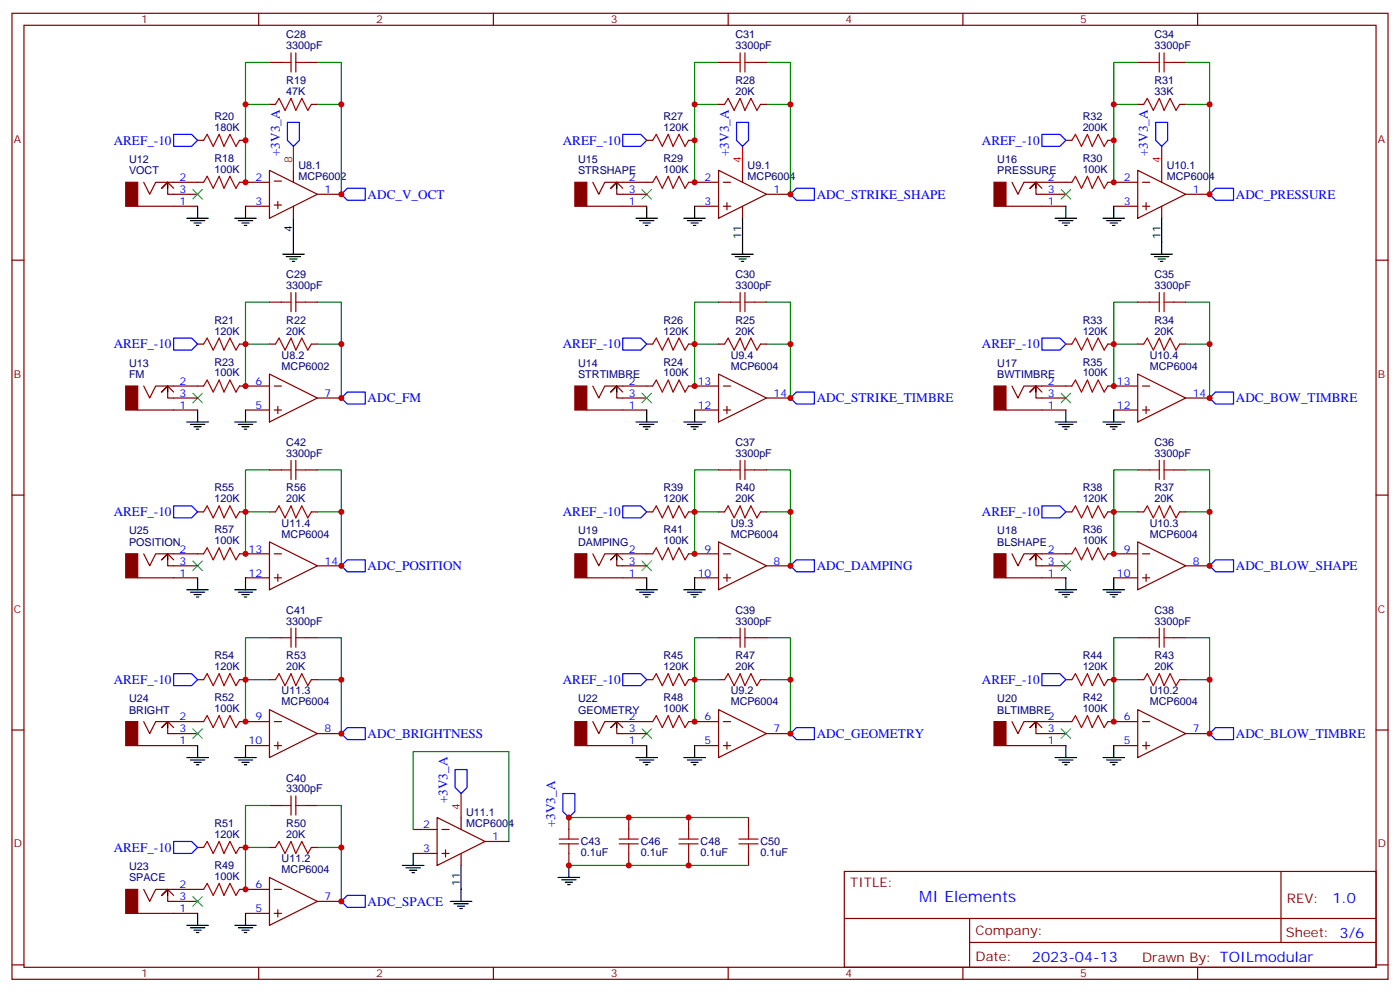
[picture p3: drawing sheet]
<svg xmlns="http://www.w3.org/2000/svg" width="412mm" height="292mm" viewBox="0 0 412 292" stroke-linecap="round" stroke-linejoin="round" font-family="sans-serif">
<g fill="none" stroke="#870000" stroke-width=".35">
<path d="M3.5 3.9h405.4v284.4h-405.4zM7.1 7.4h398.2v277.3h-398.2zM76.2 3.9v3.5M79.4 18.4h3.5M90 18.4h3.5M145.3 3.9v3.5M211.7 18.4h3.5M214.5 3.9v3.5M222.2 18.4h3.6M283.6 3.9v3.5M335.1 18.4h3.6M345.7 18.4h3.5"/>
<path d="M352.8 3.9v3.5M79.4 30.7h1.7M91.7 30.7h1.8M211.7 30.7h1.7M224 30.7h1.8M335.1 30.7h1.8M347.5 30.7h1.7M42.3 53.7l1.8 3.5 1.8-3.5h14.1M51.2 55.4l-1.8-1.7-1.8 1.7 1.8-1.7v3.5h8.8M58.2 41.3h1.8M70.6 53.7h8.8M70.6 41.3h1.7"/>
<path d="M79.4 50.1l14.1 7.1-14.1 7zM80.8 53.3h2.1M81.8 59.3v2.1M86.4 50.1v3.6M93.5 57.2h7M174.6 53.7l1.8 3.5 1.8-3.5h14.1M183.4 55.4l-1.7-1.7-1.8 1.7 1.8-1.7v3.5h8.8M190.5 41.3h1.8M202.8 53.7h8.9M202.8 41.3h1.8M211.7 50.1l14.1 7.1-14.1 7zM213.1 53.7h2.1"/>
<path d="M214.1 59.7v2.1M218.7 50.1v3.6M225.8 57.2h7M298.1 53.7l1.8 3.5 1.7-3.5h14.1M306.9 55.4l-1.7-1.7-1.8 1.7 1.8-1.7v3.5h8.8M314 41.3h1.7M326.3 53.7h8.8M326.3 41.3h1.8M335.1 50.1l14.1 7.1-14.1 7zM336.5 53.7h2.2M337.6 59.7v2.1M342.2 50.1v3.6"/>
<path d="M349.2 57.2h7.1M3.5 76.6h3.6M40.6 60.7h17.6M72.3 60.7h7.1M80.8 60.4h2.1M86.4 60.7v3.5M172.9 60.7h17.6M204.6 60.7h7.1M213.1 60.7h2.1M218.7 60.7v3.5M296.3 60.7h17.7M328.1 60.7h7"/>
<path d="M336.5 60.7h2.2M342.2 60.7v3.5M405.3 76.6h3.6M79.4 88.9h3.5M90 88.9h3.5M211.7 88.9h3.5M222.2 88.9h3.6M335.1 88.9h3.6M345.7 88.9h3.5M42.3 113.6l1.8 3.6 1.8-3.6h14.1M51.2 115.4l-1.8-1.8-1.8 1.8 1.8-1.8v3.6h8.8M58.2 101.3h1.8"/>
<path d="M70.6 113.6h8.8M70.6 101.3h1.7M79.4 110.1l14.1 7.1-14.1 7zM79.4 101.3h1.7M80.8 113.6h2.1M81.8 119.6v2.1M91.7 101.3h1.8M93.5 117.2h7M174.6 113.6l1.8 3.6 1.8-3.6h14.1M183.4 115.4l-1.7-1.8-1.8 1.8 1.8-1.8v3.6h8.8M190.5 101.3h1.8M202.8 113.6h8.9"/>
<path d="M202.8 101.3h1.8M211.7 110.1l14.1 7.1-14.1 7zM211.7 101.3h1.7M213.1 113.6h2.1M214.1 119.6v2.1M224 101.3h1.8M225.8 117.2h7M298.1 113.6l1.8 3.6 1.7-3.6h14.1M306.9 115.4l-1.7-1.8-1.8 1.8 1.8-1.8v3.6h8.8M314 101.3h1.7M326.3 113.6h8.8M326.3 101.3h1.8"/>
<path d="M335.1 110.1l14.1 7.1-14.1 7zM335.1 101.3h1.8M336.5 113.6h2.2M337.6 119.6v2.1M347.5 101.3h1.7M349.2 117.2h7.1M40.6 120.7h17.6M72.3 120.7h7.1M79.4 138.3h3.5M80.8 120.7h2.1M90 138.3h3.5M172.9 120.7h17.6"/>
<path d="M204.6 120.7h7.1M211.7 138.3h3.5M213.1 120.7h2.1M222.2 138.3h3.6M296.3 120.7h17.7M328.1 120.7h7M335.1 138.3h3.6M336.5 120.7h2.2M345.7 138.3h3.5M3.5 145.7h3.6M58.2 150.7h1.8M70.6 150.7h1.7"/>
<path d="M79.4 159.5l14.1 7-14.1 7.1zM79.4 150.7h1.7M91.7 150.7h1.8M190.5 150.7h1.8M202.8 150.7h1.8M211.7 159.5l14.1 7-14.1 7.1zM211.7 150.7h1.7M224 150.7h1.8M314 150.7h1.7M326.3 150.7h1.8M335.1 159.5l14.1 7-14.1 7.1zM335.1 150.7h1.8"/>
<path d="M347.5 150.7h1.7M405.3 145.7h3.6M40.6 170.1h17.6M42.3 163l1.8 3.5 1.8-3.5h14.1M51.2 164.8l-1.8-1.8-1.8 1.8 1.8-1.8v3.5h8.8M70.6 163h8.8M72.3 170.1h7.1M80.8 163h2.1M80.8 170.1h2.1M81.8 169v2.1M93.5 166.5h7M172.9 170.1h17.6"/>
<path d="M174.6 163l1.8 3.5 1.8-3.5h14.1M183.4 164.8l-1.7-1.8-1.8 1.8 1.8-1.8v3.5h8.8M202.8 163h8.9M204.6 170.1h7.1M213.1 163h2.1M213.1 170.1h2.1M214.1 169v2.1M225.8 166.5h7M296.3 170.1h17.7M298.1 163l1.8 3.5 1.7-3.5h14.1M306.9 164.8l-1.7-1.8-1.8 1.8 1.8-1.8v3.5h8.8M326.3 163h8.8"/>
<path d="M328.1 170.1h7M336.5 163h2.2M336.5 170.1h2.2M337.6 169v2.1M349.2 166.5h7.1M79.4 187.7h3.5M90 187.7h3.5M211.7 187.7h3.5M222.2 187.7h3.6M335.1 187.7h3.6M345.7 187.7h3.5M3.5 214.9h3.6"/>
<path d="M40.6 219.5h17.6M42.3 212.4l1.8 3.5 1.8-3.5h14.1M51.2 214.2l-1.8-1.8-1.8 1.8 1.8-1.8v3.5h8.8M58.2 200.1h1.8M70.6 212.4h8.8M70.6 200.1h1.7M72.3 219.5h7.1M79.4 208.9l14.1 7-14.1 7.1zM79.4 200.1h1.7M80.8 212.4h2.1M80.8 219.5h2.1M81.8 218.4v2.1"/>
<path d="M91.7 200.1h1.8M93.5 215.9h7M172.9 219.5h17.6M174.6 212.4l1.8 3.5 1.8-3.5h14.1M183.4 214.2l-1.7-1.8-1.8 1.8 1.8-1.8v3.5h8.8M190.5 200.1h1.8M202.8 212.4h8.9M202.8 200.1h1.8M204.6 219.5h7.1M211.7 208.9l14.1 7-14.1 7.1zM211.7 200.1h1.7M213.1 212.4h2.1"/>
<path d="M213.1 219.5h2.1M214.1 218.4v2.1M224 200.1h1.8M225.8 215.9h7M296.3 219.5h17.7M298.1 212.4l1.8 3.5 1.7-3.5h14.1M306.9 214.2l-1.7-1.8-1.8 1.8 1.8-1.8v3.5h8.8M314 200.1h1.7M326.3 212.4h8.8M326.3 200.1h1.8M328.1 219.5h7M335.1 208.9l14.1 7-14.1 7.1z"/>
<path d="M335.1 200.1h1.8M336.5 212.4h2.2M336.5 219.5h2.2M337.6 218.4v2.1M347.5 200.1h1.7M349.2 215.9h7.1M405.3 214.9h3.6M79.4 237.1h3.5M90 237.1h3.5M58.2 249.4h1.8M70.6 249.4h1.7M79.4 258.3l14.1 7-14.1 7.1z"/>
<path d="M79.4 249.4h1.7M91.7 249.4h1.8M121.7 244.2h7.1M121.7 251.2h7.1M128.8 240.6l14.1 7.1-14.1 7zM130.2 244.2h2.1M130.2 251.2h2.1M131.2 250.2v2.1M135.8 240.6v3.6M135.8 251.2v3.5M142.9 247.7h7M167.6 240.6v3.6"/>
<path d="M167.6 251.2v3.5M185.2 240.6v3.6M185.2 251.2v3.5M202.8 240.6v3.6M202.8 251.2v3.5M220.5 240.6v3.6M220.5 251.2v3.5M248.7 256.5h156.6v28.2h-156.6zM377.3 256.5v20.9M40.6 268.9h17.6M42.3 261.8l1.8 3.5 1.8-3.5h14.1M51.2 263.6l-1.8-1.8-1.8 1.8 1.8-1.8v3.5h8.8"/>
<path d="M70.6 261.8h8.8M72.3 268.9h7.1M80.8 261.8h2.1M80.8 268.9h2.1M81.8 267.8v2.1M93.5 265.3h7M248.7 270.4h156.5M285.6 277.4h119.6M285.6 270.4v14.1M3.5 284h3.6M76.2 284.7v3.6M145.3 284.7v3.6"/>
<path d="M214.5 284.7v3.6M283.6 284.7v3.6M352.8 284.7v3.6M405.3 284h3.6"/>
</g>
<g fill="none" stroke="#000" stroke-width=".35">
<path d="M49.4 53.7v1.7M181.7 53.7v1.7M305.2 53.7v1.7M55 64.2h6.4M56.1 64.9h4.2M57.1 65.7h2.2M57.9 66.4h.7M58.2 60.7v3.5M69.1 64.2h6.4M70.2 64.9h4.2M71.3 65.7h2.1M72 66.4h.7"/>
<path d="M72.3 60.7v3.5M83.3 74.8h6.3M84.3 75.5h4.2M85.4 76.2h2.1M86.1 76.9h.7M86.4 64.2v10.6M187.3 64.2h6.4M188.4 64.9h4.2M189.4 65.7h2.2M190.1 66.4h.8M190.5 60.7v3.5M201.4 64.2h6.4"/>
<path d="M202.5 64.9h4.2M203.6 65.7h2.1M204.3 66.4h.7M204.6 60.7v3.5M215.5 74.8h6.4M216.6 75.5h4.2M217.7 76.2h2.1M218.4 76.9h.7M218.7 64.2v10.6M310.8 64.2h6.3M311.9 64.9h4.2M312.9 65.7h2.1"/>
<path d="M313.6 66.4h.7M314 60.7v3.5M324.9 64.2h6.4M326 64.9h4.2M327 65.7h2.1M327.7 66.4h.7M328.1 60.7v3.5M339 74.8h6.4M340.1 75.5h4.2M341.1 76.2h2.2M341.8 76.9h.7M342.2 64.2v10.6"/>
<path d="M49.4 113.6v1.8M181.7 113.6v1.8M305.2 113.6v1.8M55 124.2h6.4M56.1 124.9h4.2M57.1 125.6h2.2M57.9 126.3h.7M58.2 120.7v3.5M69.1 124.2h6.4M70.2 124.9h4.2M71.3 125.6h2.1M72 126.3h.7"/>
<path d="M72.3 120.7v3.5M187.3 124.2h6.4M188.4 124.9h4.2M189.4 125.6h2.2M190.1 126.3h.8M190.5 120.7v3.5M201.4 124.2h6.4M202.5 124.9h4.2M203.6 125.6h2.1M204.3 126.3h.7M204.6 120.7v3.5M310.8 124.2h6.3"/>
<path d="M311.9 124.9h4.2M312.9 125.6h2.1M313.6 126.3h.7M314 120.7v3.5M324.9 124.2h6.4M326 124.9h4.2M327 125.6h2.1M327.7 126.3h.7M328.1 120.7v3.5M49.4 163v1.8M55 173.6h6.4M56.1 174.3h4.2"/>
<path d="M57.1 175h2.2M57.9 175.7h.7M58.2 170.1v3.5M69.1 173.6h6.4M70.2 174.3h4.2M71.3 175h2.1M72 175.7h.7M72.3 170.1v3.5M181.7 163v1.8M187.3 173.6h6.4M188.4 174.3h4.2M189.4 175h2.2"/>
<path d="M190.1 175.7h.8M190.5 170.1v3.5M201.4 173.6h6.4M202.5 174.3h4.2M203.6 175h2.1M204.3 175.7h.7M204.6 170.1v3.5M305.2 163v1.8M310.8 173.6h6.3M311.9 174.3h4.2M312.9 175h2.1M313.6 175.7h.7"/>
<path d="M314 170.1v3.5M324.9 173.6h6.4M326 174.3h4.2M327 175h2.1M327.7 175.7h.7M328.1 170.1v3.5M49.4 212.4v1.8M58.2 219.5v3.5M72.3 219.5v3.5M181.7 212.4v1.8M190.5 219.5v3.5M204.6 219.5v3.5"/>
<path d="M305.2 212.4v1.8M314 219.5v3.5M328.1 219.5v3.5M55 223h6.4M56.1 223.7h4.2M57.1 224.4h2.2M57.9 225.1h.7M69.1 223h6.4M70.2 223.7h4.2M71.3 224.4h2.1M72 225.1h.7M187.3 223h6.4"/>
<path d="M188.4 223.7h4.2M189.4 224.4h2.2M190.1 225.1h.8M201.4 223h6.4M202.5 223.7h4.2M203.6 224.4h2.1M204.3 225.1h.7M310.8 223h6.3M311.9 223.7h4.2M312.9 224.4h2.1M313.6 225.1h.7M324.9 223h6.4"/>
<path d="M326 223.7h4.2M327 224.4h2.1M327.7 225.1h.7M118.5 254.7h6.4M119.6 255.4h4.2M120.6 256.2h2.2M121.4 256.9h.7M121.7 251.2v3.5M135.8 254.7v10.6M164.4 258.3h6.3M165.5 259h4.2M166.5 259.7h2.1"/>
<path d="M167.6 254.7v3.6M49.4 261.8v1.8M55 272.4h6.4M56.1 273.1h4.2M57.1 273.8h2.2M57.9 274.5h.7M58.2 268.9v3.5M69.1 272.4h6.4M70.2 273.1h4.2M71.3 273.8h2.1M72 274.5h.7M72.3 268.9v3.5"/>
<path d="M132.6 265.3h6.4M133.7 266h4.2M134.8 266.7h2.1M135.5 267.4h.7M167.2 260.4h.7"/>
</g>
<path d="M86.4 43.1v7M218.7 43.1v7M342.2 43.1v7M135.8 233.6v7" fill="none" stroke="#f00" stroke-width=".35"/>
<g fill="#870000" stroke="#870000" stroke-width=".35">
<path d="M37 53.7h3.6v7h-3.6z"/>
<path d="M37 113.6h3.6v7.1h-3.6z"/>
<path d="M169.3 113.6h3.6v7.1h-3.6z"/>
<path d="M169.3 53.7h3.6v7h-3.6z"/>
<path d="M292.8 53.7h3.5v7h-3.5z"/>
<path d="M292.8 113.6h3.5v7.1h-3.5z"/>
<path d="M292.8 163h3.5v7.1h-3.5z"/>
<path d="M169.3 163h3.6v7.1h-3.6z"/>
<path d="M292.8 212.4h3.5v7.1h-3.5z"/>
<path d="M169.3 212.4h3.6v7.1h-3.6z"/>
<path d="M37 261.8h3.6v7.1h-3.6z"/>
<path d="M37 212.4h3.6v7.1h-3.6z"/>
<path d="M37 163h3.6v7.1h-3.6z"/>
</g>
<g fill="none" stroke="#a10000" stroke-width=".35">
<path d="M82.9 18.4h2.8M85.7 15.6v5.6M87.1 15.6v5.6M87.1 18.4h2.9M215.2 18.4h2.8M218 15.6v5.6M219.4 18.4h2.8M219.4 15.6v5.6M338.7 18.4h2.8M341.5 15.6v5.6M342.9 18.4h2.8M342.9 15.6v5.6"/>
<path d="M81.1 30.7l1.1-1.7 1.8 3.5 1.7-3.5 1.4 3.5 1.8-3.5 1.8 3.5 1-1.8M213.4 30.7l1.1-1.7 1.8 3.5 1.7-3.5 1.4 3.5 1.8-3.5 1.8 3.5 1-1.8M336.9 30.7l1.1-1.7 1.7 3.5 1.8-3.5 1.4 3.5 1.8-3.5 1.7 3.5 1.1-1.8M60 53.7l1-1.8 1.8 3.5 1.8-3.5 1.4 3.5 1.7-3.5 1.8 3.5 1.1-1.7M60 41.3l1-1.8 1.8 3.6 1.8-3.6 1.4 3.6 1.7-3.6 1.8 3.6 1.1-1.8M192.3 41.3l1-1.8 1.8 3.6 1.7-3.6 1.5 3.6 1.7-3.6 1.8 3.6 1-1.8M192.3 53.7l1-1.8 1.8 3.5 1.7-3.5 1.5 3.5 1.7-3.5 1.8 3.5 1-1.7M315.7 53.7l1.1-1.8 1.8 3.5 1.7-3.5 1.4 3.5 1.8-3.5 1.8 3.5 1-1.7M315.7 41.3l1.1-1.8 1.8 3.6 1.7-3.6 1.4 3.6 1.8-3.6 1.8 3.6 1-1.8M82.9 88.9h2.8M85.7 86.1v5.7M87.1 86.1v5.7"/>
<path d="M87.1 88.9h2.9M215.2 88.9h2.8M218 86.1v5.7M219.4 88.9h2.8M219.4 86.1v5.7M338.7 88.9h2.8M341.5 86.1v5.7M342.9 88.9h2.8M342.9 86.1v5.7M60 101.3l1-1.8 1.8 3.5 1.8-3.5 1.4 3.5 1.7-3.5 1.8 3.5 1.1-1.7M60 113.6l1-1.7 1.8 3.5 1.8-3.5 1.4 3.5 1.7-3.5 1.8 3.5 1.1-1.8M81.1 101.3l1.1-1.8 1.8 3.5 1.7-3.5 1.4 3.5 1.8-3.5 1.8 3.5 1-1.7"/>
<path d="M192.3 113.6l1-1.7 1.8 3.5 1.7-3.5 1.5 3.5 1.7-3.5 1.8 3.5 1-1.8M192.3 101.3l1-1.8 1.8 3.5 1.7-3.5 1.5 3.5 1.7-3.5 1.8 3.5 1-1.7M213.4 101.3l1.1-1.8 1.8 3.5 1.7-3.5 1.4 3.5 1.8-3.5 1.8 3.5 1-1.7M315.7 101.3l1.1-1.8 1.8 3.5 1.7-3.5 1.4 3.5 1.8-3.5 1.8 3.5 1-1.7M315.7 113.6l1.1-1.7 1.8 3.5 1.7-3.5 1.4 3.5 1.8-3.5 1.8 3.5 1-1.8M336.9 101.3l1.1-1.8 1.7 3.5 1.8-3.5 1.4 3.5 1.8-3.5 1.7 3.5 1.1-1.7M82.9 138.3h2.8M85.7 135.5v5.6M87.1 135.5v5.6M87.1 138.3h2.9M215.2 138.3h2.8M218 135.5v5.6"/>
<path d="M219.4 135.5v5.6M219.4 138.3h2.8M338.7 138.3h2.8M341.5 135.5v5.6M342.9 135.5v5.6M342.9 138.3h2.8M60 150.7l1-1.8 1.8 3.5 1.8-3.5 1.4 3.5 1.7-3.5 1.8 3.5 1.1-1.7M81.1 150.7l1.1-1.8 1.8 3.5 1.7-3.5 1.4 3.5 1.8-3.5 1.8 3.5 1-1.7M192.3 150.7l1-1.8 1.8 3.5 1.7-3.5 1.5 3.5 1.7-3.5 1.8 3.5 1-1.7M213.4 150.7l1.1-1.8 1.8 3.5 1.7-3.5 1.4 3.5 1.8-3.5 1.8 3.5 1-1.7M315.7 150.7l1.1-1.8 1.8 3.5 1.7-3.5 1.4 3.5 1.8-3.5 1.8 3.5 1-1.7M336.9 150.7l1.1-1.8 1.7 3.5 1.8-3.5 1.4 3.5 1.8-3.5 1.7 3.5 1.1-1.7"/>
<path d="M60 163l1-1.7 1.8 3.5 1.8-3.5 1.4 3.5 1.7-3.5 1.8 3.5 1.1-1.8M192.3 163l1-1.7 1.8 3.5 1.7-3.5 1.5 3.5 1.7-3.5 1.8 3.5 1-1.8M315.7 163l1.1-1.7 1.8 3.5 1.7-3.5 1.4 3.5 1.8-3.5 1.8 3.5 1-1.8M82.9 187.7h2.8M85.7 184.9v5.6M87.1 184.9v5.6M87.1 187.7h2.9M215.2 187.7h2.8M218 184.9v5.6M219.4 184.9v5.6M219.4 187.7h2.8M338.7 187.7h2.8"/>
<path d="M341.5 184.9v5.6M342.9 184.9v5.6M342.9 187.7h2.8M60 212.4l1-1.8 1.8 3.6 1.8-3.6 1.4 3.6 1.7-3.6 1.8 3.6 1.1-1.8M60 200.1l1-1.8 1.8 3.5 1.8-3.5 1.4 3.5 1.7-3.5 1.8 3.5 1.1-1.7M81.1 200.1l1.1-1.8 1.8 3.5 1.7-3.5 1.4 3.5 1.8-3.5 1.8 3.5 1-1.7M192.3 200.1l1-1.8 1.8 3.5 1.7-3.5 1.5 3.5 1.7-3.5 1.8 3.5 1-1.7M192.3 212.4l1-1.8 1.8 3.6 1.7-3.6 1.5 3.6 1.7-3.6 1.8 3.6 1-1.8M213.4 200.1l1.1-1.8 1.8 3.5 1.7-3.5 1.4 3.5 1.8-3.5 1.8 3.5 1-1.7M315.7 212.4l1.1-1.8 1.8 3.6 1.7-3.6 1.4 3.6 1.8-3.6 1.8 3.6 1-1.8M315.7 200.1l1.1-1.8 1.8 3.5 1.7-3.5 1.4 3.5 1.8-3.5 1.8 3.5 1-1.7M336.9 200.1l1.1-1.8 1.7 3.5 1.8-3.5 1.4 3.5 1.8-3.5 1.7 3.5 1.1-1.7"/>
<path d="M82.9 237.1h2.8M85.7 234.3v5.6M87.1 234.3v5.6M87.1 237.1h2.9M60 249.4l1-1.7 1.8 3.5 1.8-3.5 1.4 3.5 1.7-3.5 1.8 3.5 1.1-1.8M81.1 249.4l1.1-1.7 1.8 3.5 1.7-3.5 1.4 3.5 1.8-3.5 1.8 3.5 1-1.8M164.7 248.4h5.7M164.7 247h5.7M167.6 244.2v2.8M167.6 248.4v2.8M182.4 248.4h5.6M182.4 247h5.6"/>
<path d="M185.2 244.2v2.8M185.2 248.4v2.8M200 248.4h5.7M200 247h5.7M202.8 244.2v2.8M202.8 248.4v2.8M217.7 248.4h5.6M217.7 247h5.6M220.5 244.2v2.8M220.5 248.4v2.8M60 261.8l1-1.8 1.8 3.6 1.8-3.6 1.4 3.6 1.7-3.6 1.8 3.6 1.1-1.8"/>
</g>
<g fill="none" stroke="#3c3" stroke-width=".35">
<path d="M56.8 55.8l2.8 2.8M59.6 55.8l-2.8 2.8M189.1 55.8l2.8 2.8M191.9 55.8l-2.8 2.8M312.6 55.8l2.8 2.8M315.4 55.8l-2.8 2.8M56.8 115.7l2.8 2.9M59.6 115.7l-2.8 2.9M189.1 115.7l2.8 2.9M191.9 115.7l-2.8 2.9M312.6 115.7l2.8 2.9M315.4 115.7l-2.8 2.9"/>
<path d="M56.8 165.1l2.8 2.9M59.6 165.1l-2.8 2.9M189.1 165.1l2.8 2.9M191.9 165.1l-2.8 2.9M312.6 165.1l2.8 2.9M315.4 165.1l-2.8 2.9M56.8 214.5l2.8 2.8M59.6 214.5l-2.8 2.8M189.1 214.5l2.8 2.8M191.9 214.5l-2.8 2.8M312.6 214.5l2.8 2.8M315.4 214.5l-2.8 2.8"/>
<path d="M56.8 263.9l2.8 2.8M59.6 263.9l-2.8 2.8"/>
</g>
<g fill="none" stroke="#00f" stroke-width=".35">
<path d="M51.2 39.5h5.2l1.8 1.8-1.8 1.8h-5.2zM84.7 36h3.5v5.3l-1.8 1.8-1.7-1.8zM183.4 39.5h5.3l1.8 1.8-1.8 1.8h-5.3zM217 36h3.5v5.3l-1.8 1.8-1.7-1.8zM306.9 39.5h5.3l1.8 1.8-1.8 1.8h-5.3zM340.4 36h3.6v5.3l-1.8 1.8-1.8-1.8zM100.5 57.2l1.8-1.8h5.3v3.5h-5.3zM232.8 57.2l1.8-1.8h5.3v3.5h-5.3zM358.1 55.4h5.3v3.5h-5.3l-1.8-1.7zM51.2 99.5h5.2l1.8 1.8-1.8 1.7h-5.2zM183.4 99.5h5.3l1.8 1.8-1.8 1.7h-5.3zM306.9 99.5h5.3l1.8 1.8-1.8 1.7h-5.3z"/>
<path d="M100.5 117.2l1.8-1.8h5.3v3.5h-5.3zM232.8 117.2l1.8-1.8h5.3v3.5h-5.3zM356.3 117.2l1.8-1.8h5.3v3.5h-5.3zM51.2 148.9h5.2l1.8 1.8-1.8 1.7h-5.2zM183.4 148.9h5.3l1.8 1.8-1.8 1.7h-5.3zM306.9 148.9h5.3l1.8 1.8-1.8 1.7h-5.3zM100.5 166.5l1.8-1.7h5.3v3.5h-5.3zM234.6 164.8h5.3v3.5h-5.3l-1.8-1.8zM358.1 164.8h5.3v3.5h-5.3l-1.8-1.8zM51.2 198.3h5.2l1.8 1.8-1.8 1.7h-5.2zM183.4 198.3h5.3l1.8 1.8-1.8 1.7h-5.3zM306.9 198.3h5.3l1.8 1.8-1.8 1.7h-5.3z"/>
<path d="M100.5 215.9l1.8-1.7h5.3v3.5h-5.3zM232.8 215.9l1.8-1.7h5.3v3.5h-5.3zM358.1 214.2h5.3v3.5h-5.3l-1.8-1.8zM134.1 226.5h3.5v5.3l-1.8 1.8-1.7-1.8zM165.8 233.6h3.5v5.3l-1.7 1.7-1.8-1.7zM51.2 247.7h5.2l1.8 1.7-1.8 1.8h-5.2zM102.3 263.6h5.3v3.5h-5.3l-1.8-1.8z"/>
</g>
<g fill="none" stroke="#008700" stroke-width=".35">
<path d="M79.4 18.4h-7.1v35.3M93.5 18.4h7v38.8M211.7 18.4h-7.1v35.3M225.8 18.4h7v38.8M335.1 18.4h-7v35.3M349.2 18.4h7.1v38.8M72.3 30.7h7.1M93.5 30.7h7M204.6 30.7h7.1M225.8 30.7h7M328.1 30.7h7M349.2 30.7h7.1"/>
<path d="M79.4 88.9h-7.1v24.7M93.5 88.9h7v28.3M211.7 88.9h-7.1v24.7M225.8 88.9h7v28.3M335.1 88.9h-7v24.7M349.2 88.9h7.1v28.3M72.3 101.3h7.1M93.5 101.3h7M204.6 101.3h7.1M225.8 101.3h7M328.1 101.3h7M349.2 101.3h7.1"/>
<path d="M79.4 138.3h-7.1v24.7M93.5 138.3h7v28.2M211.7 138.3h-7.1v24.7M225.8 138.3h7v28.2M335.1 138.3h-7v24.7M349.2 138.3h7.1v28.2M72.3 150.7h7.1M93.5 150.7h7M204.6 150.7h7.1M225.8 150.7h7M328.1 150.7h7M349.2 150.7h7.1"/>
<path d="M79.4 187.7h-7.1v24.7M93.5 187.7h7v28.2M211.7 187.7h-7.1v24.7M225.8 187.7h7v28.2M335.1 187.7h-7v24.7M349.2 187.7h7.1v28.2M72.3 200.1h7.1M93.5 200.1h7M204.6 200.1h7.1M225.8 200.1h7M328.1 200.1h7M349.2 200.1h7.1"/>
<path d="M79.4 237.1h-7.1v24.7M93.5 237.1h7v28.2M72.3 249.4h7.1M93.5 249.4h7M121.7 244.2v-23h28.2v26.5M167.6 240.6h52.9M167.6 254.7h52.9"/>
</g>
<g fill="#c00">
<circle cx="72.3" cy="53.7" r=".88"/>
<circle cx="72.3" cy="41.3" r=".88"/>
<circle cx="100.5" cy="57.2" r=".88"/>
<circle cx="72.3" cy="30.7" r=".88"/>
<circle cx="100.5" cy="30.7" r=".88"/>
<circle cx="72.3" cy="101.3" r=".88"/>
<circle cx="72.3" cy="113.6" r=".88"/>
<circle cx="100.5" cy="117.2" r=".88"/>
<circle cx="100.5" cy="101.3" r=".88"/>
<circle cx="232.8" cy="101.3" r=".88"/>
<circle cx="204.6" cy="101.3" r=".88"/>
<circle cx="232.8" cy="30.7" r=".88"/>
<circle cx="204.6" cy="30.7" r=".88"/>
<circle cx="204.6" cy="41.3" r=".88"/>
<circle cx="328.1" cy="41.3" r=".88"/>
<circle cx="328.1" cy="30.7" r=".88"/>
<circle cx="356.3" cy="30.7" r=".88"/>
<circle cx="328.1" cy="101.3" r=".88"/>
<circle cx="356.3" cy="101.3" r=".88"/>
<circle cx="356.3" cy="150.7" r=".88"/>
<circle cx="328.1" cy="150.7" r=".88"/>
<circle cx="204.6" cy="150.7" r=".88"/>
<circle cx="232.8" cy="150.7" r=".88"/>
<circle cx="356.3" cy="200.1" r=".88"/>
<circle cx="328.1" cy="200.1" r=".88"/>
<circle cx="204.6" cy="200.1" r=".88"/>
<circle cx="232.8" cy="200.1" r=".88"/>
<circle cx="100.5" cy="249.4" r=".88"/>
<circle cx="72.3" cy="249.4" r=".88"/>
<circle cx="100.5" cy="200.1" r=".88"/>
<circle cx="72.3" cy="200.1" r=".88"/>
<circle cx="72.3" cy="150.7" r=".88"/>
<circle cx="100.5" cy="150.7" r=".88"/>
<circle cx="204.6" cy="53.7" r=".88"/>
<circle cx="232.8" cy="57.2" r=".88"/>
<circle cx="204.6" cy="113.6" r=".88"/>
<circle cx="232.8" cy="117.2" r=".88"/>
<circle cx="204.6" cy="163" r=".88"/>
<circle cx="232.8" cy="166.5" r=".88"/>
<circle cx="232.8" cy="215.9" r=".88"/>
<circle cx="204.6" cy="212.4" r=".88"/>
<circle cx="328.1" cy="53.7" r=".88"/>
<circle cx="356.3" cy="57.2" r=".88"/>
<circle cx="328.1" cy="113.6" r=".88"/>
<circle cx="356.3" cy="117.2" r=".88"/>
<circle cx="328.1" cy="163" r=".88"/>
<circle cx="356.3" cy="166.5" r=".88"/>
<circle cx="356.3" cy="215.9" r=".88"/>
<circle cx="328.1" cy="212.4" r=".88"/>
<circle cx="72.3" cy="163" r=".88"/>
<circle cx="100.5" cy="166.5" r=".88"/>
<circle cx="72.3" cy="212.4" r=".88"/>
<circle cx="100.5" cy="215.9" r=".88"/>
<circle cx="100.5" cy="265.3" r=".88"/>
<circle cx="72.3" cy="261.8" r=".88"/>
<circle cx="185.2" cy="240.6" r=".88"/>
<circle cx="202.8" cy="240.6" r=".88"/>
<circle cx="167.6" cy="254.7" r=".88"/>
<circle cx="185.2" cy="254.7" r=".88"/>
<circle cx="202.8" cy="254.7" r=".88"/>
<circle cx="167.6" cy="240.6" r=".88"/>
</g>
<text font-size="4.6" fill="#00f" x="270.8" y="265.5">MI Elements</text>
<g font-size="4.2" fill="#00f">
<text x="392.5" y="265.8">1.0</text>
<text x="304" y="283.1">2023-04-13</text>
</g>
<g font-size="3.9" fill="#00f">
<text x="33.5" y="42.6">AREF_-10</text>
<text x="82.4" y="45.9" transform="rotate(-90 82.4 45.9)">+3V3_A</text>
<text x="165.8" y="42.6">AREF_-10</text>
<text x="214.7" y="45.9" transform="rotate(-90 214.7 45.9)">+3V3_A</text>
<text x="289.3" y="42.6">AREF_-10</text>
<text x="338.2" y="45.9" transform="rotate(-90 338.2 45.9)">+3V3_A</text>
<text x="108.3" y="58.5">ADC_V_OCT</text>
<text x="240.6" y="58.5">ADC_STRIKE_SHAPE</text>
<text x="364.1" y="58.5">ADC_PRESSURE</text>
<text x="33.5" y="102.6">AREF_-10</text>
<text x="165.8" y="102.6">AREF_-10</text>
<text x="289.3" y="102.6">AREF_-10</text>
<text x="108.3" y="118.4">ADC_FM</text>
<text x="240.6" y="118.4">ADC_STRIKE_TIMBRE</text>
<text x="364.1" y="118.4">ADC_BOW_TIMBRE</text>
<text x="33.5" y="151.9">AREF_-10</text>
<text x="165.8" y="151.9">AREF_-10</text>
<text x="289.3" y="151.9">AREF_-10</text>
<text x="108.3" y="167.8">ADC_POSITION</text>
<text x="240.6" y="167.8">ADC_DAMPING</text>
<text x="364.1" y="167.8">ADC_BLOW_SHAPE</text>
<text x="33.5" y="201.3">AREF_-10</text>
<text x="165.8" y="201.3">AREF_-10</text>
<text x="289.3" y="201.3">AREF_-10</text>
<text x="108.3" y="217.2">ADC_BRIGHTNESS</text>
<text x="240.6" y="217.2">ADC_GEOMETRY</text>
<text x="364.1" y="217.2">ADC_BLOW_TIMBRE</text>
<text x="131.8" y="236.4" transform="rotate(-90 131.8 236.4)">+3V3_A</text>
<text x="163.5" y="243.5" transform="rotate(-90 163.5 243.5)">+3V3_A</text>
<text x="33.5" y="250.7">AREF_-10</text>
<text x="108.3" y="266.5">ADC_SPACE</text>
</g>
<g font-size="3.9" fill="#800">
<text x="250.5" y="261.1">TITLE:</text>
<text x="379.1" y="265.8">REV:</text>
<text x="287.4" y="275.3">Company:</text>
<text x="378.7" y="275.9">Sheet: 3/6</text>
<text x="287.4" y="283">Date:</text>
<text x="336.4" y="283.1">Drawn By: TOILmodular</text>
</g>
<g font-size="3.2" fill="#800">
<text x="41.6" y="6.9">1</text>
<text x="110.8" y="6.9">2</text>
<text x="179.9" y="6.9">3</text>
<text x="249.1" y="6.9">4</text>
<text x="318.2" y="6.9">5</text>
<text x="4.1" y="42">A</text>
<text x="405.9" y="42">A</text>
<text x="4.1" y="111.2">B</text>
<text x="405.9" y="111.2">B</text>
<text x="4.1" y="180.3">C</text>
<text x="405.9" y="180.3">C</text>
<text x="4.1" y="249.4">D</text>
<text x="405.9" y="249.4">D</text>
<text x="41.6" y="287.7">1</text>
<text x="110.8" y="287.7">2</text>
<text x="179.9" y="287.7">3</text>
<text x="249.1" y="287.7">4</text>
<text x="318.2" y="287.7">5</text>
</g>
<g font-size="3.2" fill="#000080">
<text x="84.3" y="11.3">C28</text>
<text x="216.6" y="11.3">C31</text>
<text x="340.1" y="11.3">C34</text>
<text x="84.3" y="14.5">3300pF</text>
<text x="216.6" y="14.5">3300pF</text>
<text x="340.1" y="14.5">3300pF</text>
<text x="84.3" y="27.9">47K</text>
<text x="84.3" y="24.7">R19</text>
<text x="216.6" y="27.9">20K</text>
<text x="216.6" y="24.7">R28</text>
<text x="340.1" y="27.9">33K</text>
<text x="340.1" y="24.7">R31</text>
<text x="63.2" y="35.3">R20</text>
<text x="195.4" y="35.3">R27</text>
<text x="318.9" y="35.3">R32</text>
<text x="63.2" y="38.5">180K</text>
<text x="195.4" y="38.5">120K</text>
<text x="318.9" y="38.5">200K</text>
<text x="38" y="47.9">U12</text>
<text x="63.2" y="47.6">R18</text>
<text x="170.3" y="47.9">U15</text>
<text x="195.4" y="47.6">R29</text>
<text x="293.8" y="47.9">U16</text>
<text x="318.9" y="47.6">R30</text>
<text x="38" y="51.3">VOCT</text>
<text x="63.2" y="50.8">100K</text>
<text x="87.9" y="53">MCP6002</text>
<text x="87.9" y="49.8">U8.1</text>
<text x="170.3" y="51.3">STRSHAPE</text>
<text x="195.4" y="50.8">100K</text>
<text x="220.2" y="53">MCP6004</text>
<text x="220.2" y="49.8">U9.1</text>
<text x="293.8" y="51.3">PRESSURE</text>
<text x="318.9" y="50.8">100K</text>
<text x="343.7" y="53">MCP6004</text>
<text x="343.7" y="49.8">U10.1</text>
<text x="84.3" y="81.9">C29</text>
<text x="216.6" y="81.9">C30</text>
<text x="340.1" y="81.9">C35</text>
<text x="84.3" y="85.1">3300pF</text>
<text x="216.6" y="85.1">3300pF</text>
<text x="340.1" y="85.1">3300pF</text>
<text x="63.2" y="95.3">R21</text>
<text x="84.3" y="95.3">R22</text>
<text x="195.4" y="95.3">R26</text>
<text x="216.6" y="95.3">R25</text>
<text x="318.9" y="95.3">R33</text>
<text x="340.1" y="95.3">R34</text>
<text x="63.2" y="98.5">120K</text>
<text x="84.3" y="98.5">20K</text>
<text x="195.4" y="98.5">120K</text>
<text x="216.6" y="98.5">20K</text>
<text x="318.9" y="98.5">120K</text>
<text x="340.1" y="98.5">20K</text>
<text x="38" y="107.9">U13</text>
<text x="63.2" y="107.6">R23</text>
<text x="83" y="105.6">U8.2</text>
<text x="170.3" y="107.9">U14</text>
<text x="195.4" y="107.6">R24</text>
<text x="215.2" y="105.6">U9.4</text>
<text x="293.8" y="107.9">U17</text>
<text x="318.9" y="107.6">R35</text>
<text x="338.7" y="105.6">U10.4</text>
<text x="38" y="111.2">FM</text>
<text x="63.2" y="110.8">100K</text>
<text x="83" y="108.8">MCP6002</text>
<text x="170.3" y="111.2">STRTIMBRE</text>
<text x="195.4" y="110.8">100K</text>
<text x="215.2" y="108.8">MCP6004</text>
<text x="293.8" y="111.2">BWTIMBRE</text>
<text x="318.9" y="110.8">100K</text>
<text x="338.7" y="108.8">MCP6004</text>
<text x="84.3" y="131.3">C42</text>
<text x="216.6" y="131.3">C37</text>
<text x="340.1" y="131.3">C36</text>
<text x="84.3" y="134.4">3300pF</text>
<text x="216.6" y="134.4">3300pF</text>
<text x="340.1" y="134.4">3300pF</text>
<text x="63.2" y="147.8">120K</text>
<text x="63.2" y="144.6">R55</text>
<text x="84.3" y="147.8">20K</text>
<text x="84.3" y="144.6">R56</text>
<text x="195.4" y="147.8">120K</text>
<text x="195.4" y="144.6">R39</text>
<text x="216.6" y="147.8">20K</text>
<text x="216.6" y="144.6">R40</text>
<text x="318.9" y="147.8">120K</text>
<text x="318.9" y="144.6">R38</text>
<text x="340.1" y="147.8">20K</text>
<text x="340.1" y="144.6">R37</text>
<text x="83" y="155">U11.4</text>
<text x="215.2" y="155">U9.3</text>
<text x="338.7" y="155">U10.3</text>
<text x="38" y="160.6">POSITION</text>
<text x="38" y="157.3">U25</text>
<text x="63.2" y="160.2">100K</text>
<text x="63.2" y="157">R57</text>
<text x="83" y="158.2">MCP6004</text>
<text x="170.3" y="160.6">DAMPING</text>
<text x="170.3" y="157.3">U19</text>
<text x="195.4" y="160.2">100K</text>
<text x="195.4" y="157">R41</text>
<text x="215.2" y="158.2">MCP6004</text>
<text x="293.8" y="160.6">BLSHAPE</text>
<text x="293.8" y="157.3">U18</text>
<text x="318.9" y="160.2">100K</text>
<text x="318.9" y="157">R36</text>
<text x="338.7" y="158.2">MCP6004</text>
<text x="84.3" y="183.8">3300pF</text>
<text x="84.3" y="180.7">C41</text>
<text x="216.6" y="183.8">3300pF</text>
<text x="216.6" y="180.7">C39</text>
<text x="340.1" y="183.8">3300pF</text>
<text x="340.1" y="180.7">C38</text>
<text x="63.2" y="197.2">120K</text>
<text x="63.2" y="194">R54</text>
<text x="84.3" y="197.2">20K</text>
<text x="84.3" y="194">R53</text>
<text x="195.4" y="197.2">120K</text>
<text x="195.4" y="194">R45</text>
<text x="216.6" y="197.2">20K</text>
<text x="216.6" y="194">R47</text>
<text x="318.9" y="197.2">120K</text>
<text x="318.9" y="194">R44</text>
<text x="340.1" y="197.2">20K</text>
<text x="340.1" y="194">R43</text>
<text x="38" y="206.7">U24</text>
<text x="63.2" y="209.6">100K</text>
<text x="63.2" y="206.4">R52</text>
<text x="83" y="207.6">MCP6004</text>
<text x="83" y="204.4">U11.3</text>
<text x="170.3" y="206.7">U22</text>
<text x="195.4" y="209.6">100K</text>
<text x="195.4" y="206.4">R48</text>
<text x="215.2" y="207.6">MCP6004</text>
<text x="215.2" y="204.4">U9.2</text>
<text x="293.8" y="206.7">U20</text>
<text x="318.9" y="209.6">100K</text>
<text x="318.9" y="206.4">R42</text>
<text x="338.7" y="207.6">MCP6004</text>
<text x="338.7" y="204.4">U10.2</text>
<text x="38" y="210">BRIGHT</text>
<text x="170.3" y="210">GEOMETRY</text>
<text x="293.8" y="210">BLTIMBRE</text>
<text x="84.3" y="233.2">3300pF</text>
<text x="84.3" y="230">C40</text>
<text x="63.2" y="243.4">R51</text>
<text x="84.3" y="243.4">R50</text>
<text x="137.3" y="243.5">MCP6004</text>
<text x="137.3" y="240.3">U11.1</text>
<text x="63.2" y="246.6">120K</text>
<text x="84.3" y="246.6">20K</text>
<text x="171.1" y="248.9">C43</text>
<text x="188.7" y="248.9">C46</text>
<text x="206.4" y="248.9">C48</text>
<text x="224" y="248.9">C50</text>
<text x="38" y="256.1">U23</text>
<text x="63.2" y="255.8">R49</text>
<text x="83" y="257">MCP6004</text>
<text x="83" y="253.8">U11.2</text>
<text x="171.1" y="252">0.1uF</text>
<text x="188.7" y="252">0.1uF</text>
<text x="206.4" y="252">0.1uF</text>
<text x="224" y="252">0.1uF</text>
<text x="38" y="259.4">SPACE</text>
<text x="63.2" y="259">100K</text>
</g>
<g font-size="3.2" fill="#00f">
<text x="52.9" y="53.3">2</text>
<text x="75.2" y="53.3">2</text>
<text x="185.2" y="53.3">2</text>
<text x="207.5" y="53.3">2</text>
<text x="308.7" y="53.3">2</text>
<text x="331" y="53.3">2</text>
<text x="52.9" y="56.8">3</text>
<text x="95.6" y="56.8">1</text>
<text x="185.2" y="56.8">3</text>
<text x="227.9" y="56.8">1</text>
<text x="308.7" y="56.8">3</text>
<text x="351.4" y="56.8">1</text>
<text x="52.9" y="60.4">1</text>
<text x="75.2" y="60.4">3</text>
<text x="185.2" y="60.4">1</text>
<text x="207.5" y="60.4">3</text>
<text x="308.7" y="60.4">1</text>
<text x="331" y="60.4">3</text>
<text x="52.9" y="113.3">2</text>
<text x="75.2" y="113.3">6</text>
<text x="185.2" y="113.3">2</text>
<text x="205.5" y="113.3">13</text>
<text x="308.7" y="113.3">2</text>
<text x="329" y="113.3">13</text>
<text x="52.9" y="116.8">3</text>
<text x="95.6" y="116.8">7</text>
<text x="185.2" y="116.8">3</text>
<text x="227.9" y="116.8">14</text>
<text x="308.7" y="116.8">3</text>
<text x="351.4" y="116.8">14</text>
<text x="52.9" y="120.3">1</text>
<text x="75.2" y="120.3">5</text>
<text x="185.2" y="120.3">1</text>
<text x="205.5" y="120.3">12</text>
<text x="308.7" y="120.3">1</text>
<text x="329" y="120.3">12</text>
<text x="52.9" y="162.7">2</text>
<text x="52.9" y="166.2">3</text>
<text x="73.2" y="162.7">13</text>
<text x="95.6" y="166.2">14</text>
<text x="185.2" y="162.7">2</text>
<text x="185.2" y="166.2">3</text>
<text x="207.5" y="162.7">9</text>
<text x="227.9" y="166.2">8</text>
<text x="308.7" y="162.7">2</text>
<text x="308.7" y="166.2">3</text>
<text x="331" y="162.7">9</text>
<text x="351.4" y="166.2">8</text>
<text x="52.9" y="169.7">1</text>
<text x="73.2" y="169.7">12</text>
<text x="185.2" y="169.7">1</text>
<text x="205.5" y="169.7">10</text>
<text x="308.7" y="169.7">1</text>
<text x="329" y="169.7">10</text>
<text x="52.9" y="212.1">2</text>
<text x="52.9" y="215.6">3</text>
<text x="75.2" y="212.1">9</text>
<text x="95.6" y="215.6">8</text>
<text x="185.2" y="212.1">2</text>
<text x="185.2" y="215.6">3</text>
<text x="207.5" y="212.1">6</text>
<text x="227.9" y="215.6">7</text>
<text x="308.7" y="212.1">2</text>
<text x="308.7" y="215.6">3</text>
<text x="331" y="212.1">6</text>
<text x="351.4" y="215.6">7</text>
<text x="52.9" y="219.1">1</text>
<text x="73.2" y="219.1">10</text>
<text x="185.2" y="219.1">1</text>
<text x="207.5" y="219.1">5</text>
<text x="308.7" y="219.1">1</text>
<text x="331" y="219.1">5</text>
<text x="124.6" y="243.8">2</text>
<text x="124.6" y="250.9">3</text>
<text x="145" y="247.3">1</text>
<text x="52.9" y="261.4">2</text>
<text x="75.2" y="261.4">6</text>
<text x="52.9" y="268.5">1</text>
<text x="52.9" y="265">3</text>
<text x="75.2" y="268.5">5</text>
<text x="95.6" y="265">7</text>
</g>
<g font-size="3.2" fill="#f00">
<text x="86.1" y="48" transform="rotate(-90 86.1 48)">8</text>
<text x="218.4" y="48" transform="rotate(-90 218.4 48)">4</text>
<text x="341.8" y="48" transform="rotate(-90 341.8 48)">4</text>
<text x="135.5" y="238.5" transform="rotate(-90 135.5 238.5)">4</text>
</g>
<g font-size="3.2">
<text x="86.1" y="68.4" transform="rotate(-90 86.1 68.4)">4</text>
<text x="218.4" y="70.4" transform="rotate(-90 218.4 70.4)">11</text>
<text x="341.8" y="70.4" transform="rotate(-90 341.8 70.4)">11</text>
<text x="135.5" y="260.9" transform="rotate(-90 135.5 260.9)">11</text>
</g>
</svg>
